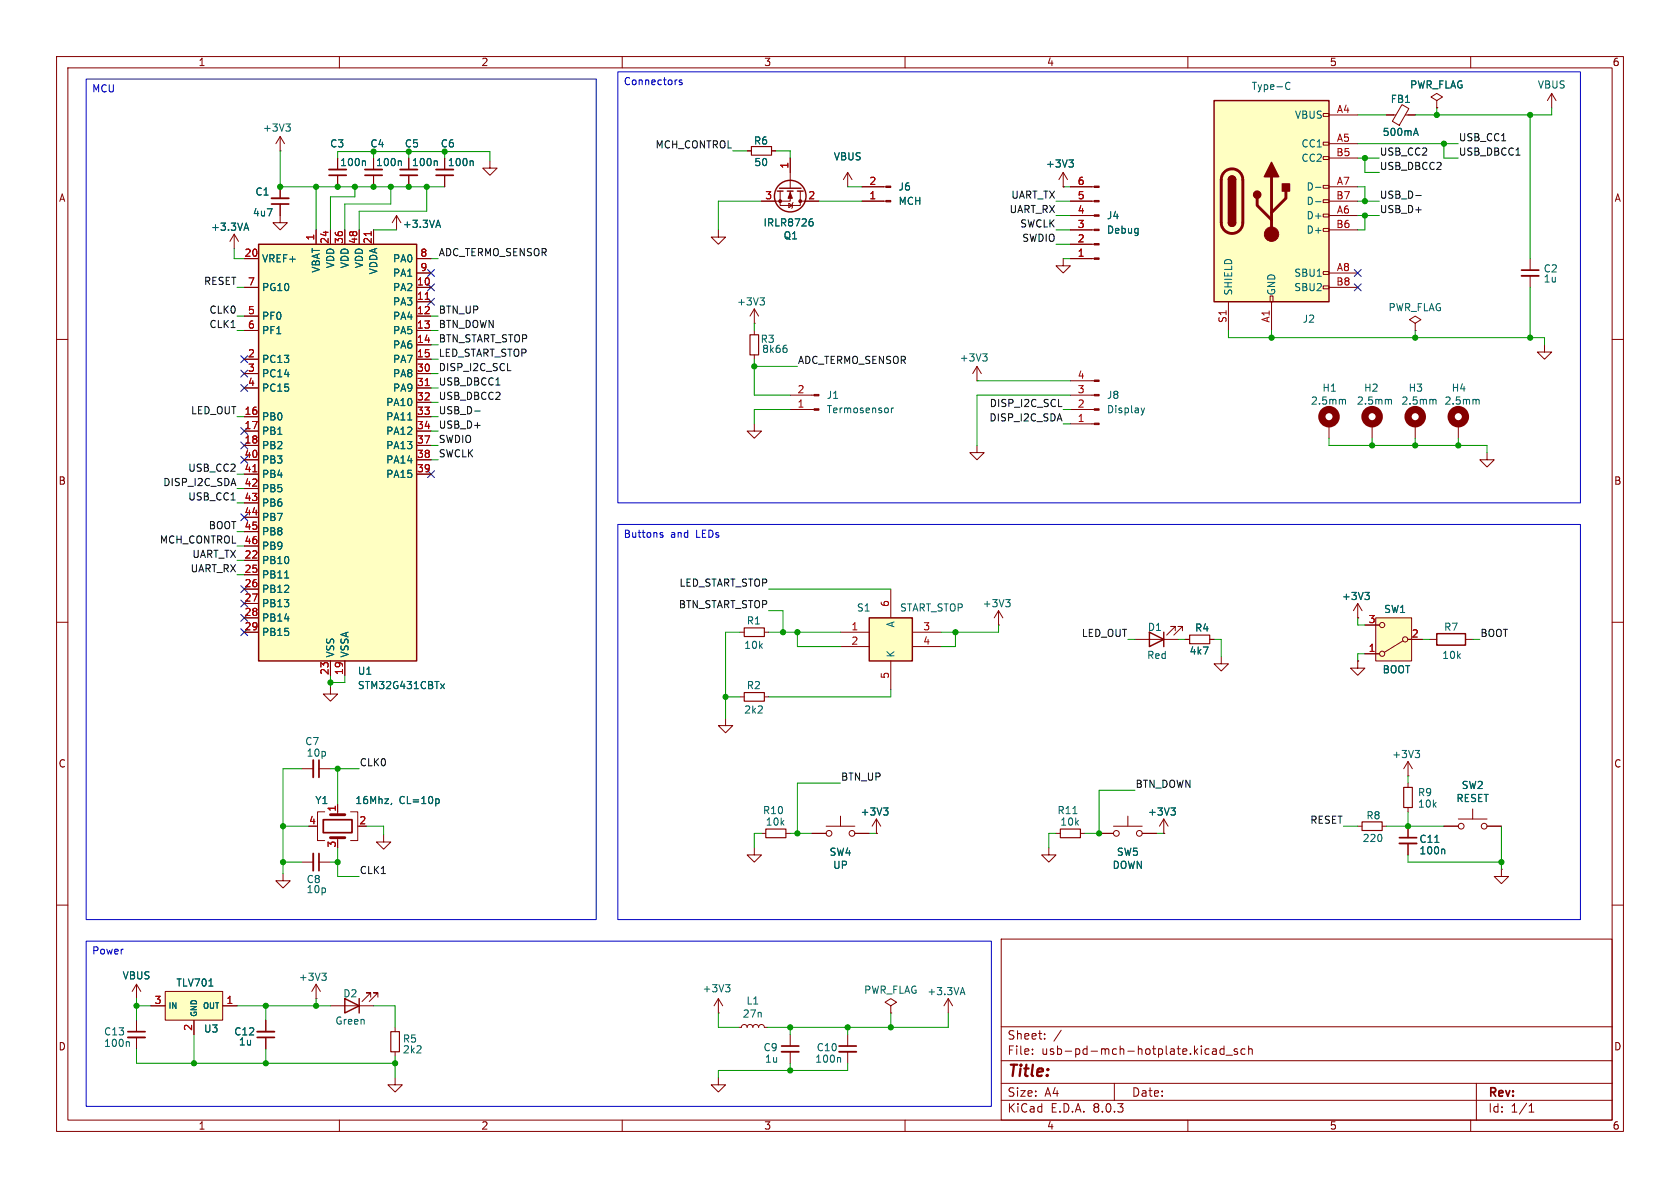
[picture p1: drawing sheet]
<svg xmlns="http://www.w3.org/2000/svg" width="297mm" height="210mm" viewBox="0 0 297 210" stroke-linecap="round" stroke-linejoin="round" font-family="sans-serif">
<g fill="none" stroke="#840000" stroke-width=".18">
<path d="M10 10h277v190h-277zM12 12h273v186h-273zM60 10v2M110 10v2M160 10v2M210 10v2M254 17.8l1-.7-1-.6-1 .6 1 .7v1.3M254 19.1h.1M260 10v2M274.3 16.5l-.7 1.3M274.3 16.5v2.6M274.3 16.5l.8 1.3"/>
<path d="M66 31v2M70.1 38.1l-.8 1.3M70.1 38.1v2.5M70.1 38.1l.8 1.3M72.3 27.9v2.1M72.3 31v2M78.6 27.9v2.1M78.6 31v2M86.6 28.4v1.3h1.3l-1.3 1.3-1.3-1.3h1.3M132.1 26.7h.7M136.4 26.7h.8M137.9 33.8v2.5h3.6v-2.5"/>
<path d="M139.4 35.9l.7 .4-.7 .4zM139.7 33.8v1.8h-5.1M139.7 27.9v5.4M140.2 35.8l-.1 .1v.8l-.1 .1M141.5 35.6h3.3M149.9 30.5v2.5M149.9 30.5l-.8 1.3M149.9 30.5l.7 1.3M152.4 35.6h4.2M152.4 33h4.2M188 33h.1M188 30.5l-.8 1.3"/>
<path d="M188 30.5v2.5M188 30.5l.7 1.3M10 60h2M127 40.6v1.3h1.3l-1.3 1.3-1.3-1.3h1.3M133.3 57.2h.1M133.3 54.6l-.7 1.3M133.3 54.6v2.6M133.3 58.4v.8M133.3 54.6l.8 1.3M250.2 57.2l1-.7-1-.6-1 .6 1 .7v1.2M250.2 58.4h.1M270.5 45.7v2.1"/>
<path d="M270.5 48.8v2M285 60h2M133.3 74.9v1.3h-1.2l1.2 1.3 1.3-1.3h-1.3M133.3 62.7v.8M139.7 69.9h4.2M139.7 72.4h4.2M172.7 67.3h.1M172.7 78.7v1.3h1.3l-1.3 1.3-1.3-1.3h1.3M172.7 64.8l-.7 1.2M172.7 64.8v2.5M172.7 64.8l.8 1.2M189.2 69.9h4.2"/>
<path d="M189.2 72.4h4.2M189.2 67.3h4.2M189.2 74.9h4.2M234.9 74.9v2.6M242.6 74.9v2.6M250.2 74.9v2.6M257.8 74.9v2.6M273 61v1.2h1.3l-1.3 1.3-1.2-1.3h1.2M262.9 80v1.3h1.3l-1.3 1.3-1.3-1.3h1.3M10 110h2M130.8 111.8h.8M135.1 111.8h.8"/>
<path d="M176.5 110.5h.1M176.5 108l-.7 1.2M176.5 108v2.5M176.5 108l.8 1.2M200.7 113h7.6M207.8 111.5v-.8h-.8h.8l-1.6 1.6M209 111.5v-.8h-.7h.7l-1.5 1.6M209.5 113h.8M213.9 113h.7M215.9 116.1v1.2h1.3l-1.3 1.3-1.3-1.3h1.3M240 116.8v1.3h-1.2l1.2 1.3 1.3-1.3h-1.3M240 116.8h.1"/>
<path d="M240 109.2h.1M240 106.7l-.7 1.3M240 106.7v2.5M240 106.7l.8 1.3M252.7 113h1.3M259.1 113h1.2M285 110h2M128.3 127v1.3h1.2l-1.2 1.2-1.3-1.2h1.3M248.9 137.2h.1M248.9 134.6l-.7 1.3M248.9 134.6v2.6M248.9 138.4v.8"/>
<path d="M248.9 134.6l.8 1.3M10 160h2M50 154.4v1.3h1.3l-1.3 1.3-1.2-1.3h1.2M134.6 147.3h.8M138.9 147.3h.8M154.9 147.3h.1M154.9 144.8l-.7 1.3M154.9 144.8v2.5M154.9 144.8l.8 1.3M185.4 149.9v1.2h1.3l-1.3 1.3-1.3-1.3h1.3M186.7 147.3h.8M191 147.3h.8"/>
<path d="M194.3 147.3h2.5M196.8 146.1h5.1M199.4 144.3v1.8M201.9 147.3h2.6M205.7 147.3h.1M205.7 144.8l-.7 1.3M205.7 144.8v2.5M205.7 144.8l.8 1.3M240 146.1h.8M244.3 146.1h.8M248.9 142.7v.8M248.9 146.1v2"/>
<path d="M248.9 149.1v2M255.3 146.1h2.5M257.8 144.8h5.1M260.3 143v1.8M262.9 146.1h2.5M265.4 153.7v1.2h-1.2l1.2 1.3 1.3-1.3h-1.3M265.4 153.7h.1M285 160h2M177 166h108v32h-108zM47 180.3v2.1M47 183.4v2M60 198v2"/>
<path d="M110 198v2M130.6 181.6h.5l.1-.3 .4-.2 .3 .2 .2 .3 .1-.3 .4-.2 .3 .2 .2 .3 .1-.3 .4-.2 .4 .2 .1 .3 .2-.3 .3-.2 .4 .2 .1 .3h.5M139.7 182.9v2M139.7 185.9v2.1M149.9 182.9v2M149.9 185.9v2.1M160 198v2M177 194.5h108M177 191.5h108M177 187.5h108M177 181.5h108M182.5 186.3v.1"/>
<path d="M182.5 185.5v.1M184.7 183.6v.1M184.7 182.8v.1M187.6 182.1l-1.3 2M197 191.5v3M210 198v2M213.6 185.4l.1 .1M213.7 186.3l-.1 .1M214.4 185.5h.6v.9M215 185.8h-.5a.29 .29 0 0 0-.2 .3 .29 .29 0 0 0 .2 .3l.5-.1M216.4 185.5l-.4-.1-.3 .3v.4l.1 .2h.6M216.4 184.9v1.5"/>
<path d="M216.7 186.5h1.2M218.7 185.5l-.3-.1-.2 .2v.2l.5 .2v.3h-.5M220.1 185.5l-.4-.1-.3 .3v.4l.1 .2h.6M220.7 185.5l.3-.1 .3 .1 .1 .9M220.7 184.9v1.5M260 198v2M261 191.5v6.5M270.3 196.6h.9M270.3 195.5l.4-.4v1.5"/>
<circle cx="197.4" cy="147.3" r=".51"/>
<circle cx="201.4" cy="147.3" r=".51"/>
<circle cx="258.3" cy="146.1" r=".51"/>
<circle cx="262.4" cy="146.1" r=".51"/>
</g>
<path d="M132.8 25.9h3.6v1.5h-3.6zM132.6 59.2h1.5v3.5h-1.5zM131.6 111h3.5v1.5h-3.5zM210.3 112.3h3.6v1.5h-3.6zM248.2 139.2h1.5v3.5h-1.5zM135.4 146.6h3.5v1.5h-3.5zM187.5 146.6h3.5v1.5h-3.5zM240.8 145.3h3.5v1.5h-3.5z" fill="none" stroke="#840000" stroke-width=".2"/>
<path d="M64.5 30h3.1M70.7 30h3.1M77.1 30h3M269 48.8h3M247.4 149.1h3M45.5 182.4h3M138.2 185.9h3M148.3 185.9h3.1" fill="none" stroke="#840000" stroke-width=".33"/>
<path d="M64.5 31h3.1M70.7 31h3.1M77.1 31h3M269 47.8h3M247.4 148.1h3M45.5 183.4h3M138.2 184.9h3M148.3 184.9h3.1" fill="none" stroke="#840000" stroke-width=".3"/>
<g fill="none" stroke="#006464" stroke-width=".18">
<path d="M70.8 28.4l.2 .2v.7M77.1 28.4l.2 .2v.7M77.2 39.8h.6M77.5 38.9l.4 1.3M83.5 28.4l.2 .2v.7M143.3 39.2h.3l.2 .2-.1 .4-.4 .1M143.4 38.7h.2M189 28.3h.8l-.5 .4M189.5 28.7l.3 .3v.3l-.3 .2M134.4 52.6h.7l-.4 .5M134.9 53.1l.2 .3v.3l-.2 .2M138.8 61h.2"/>
<path d="M138.9 61.5l.2 .3v.3l-.2 .2M157.6 72.1v.9M158 72.1l-.4 .3M173.7 62.6h.8l-.4 .4M174.3 63l.2 .3v.3l-.2 .2M201.7 72.1l.3 .9M202 73l-.1 .3M202.3 72.1l-.3 .9M237.5 70.6l.4 .2v.6M245.6 70.6l.4 .2v.6M253.5 70.6l.4 .2v.6M261.1 70.6l.4 .2v.6"/>
<path d="M177.8 106h.8l-.4 .5M178.3 106.5l.3 .2v.3l-.3 .3M241.3 104.7h.8l-.4 .5M241.8 105.2l.3 .2v.3l-.3 .3M250.2 132.7h.8l-.5 .4M250.7 133.1l.3 .3v.3l-.3 .2M156.2 142.8h.8l-.4 .5M156.7 143.3l.3 .2v.3l-.3 .3M189.7 143.8h.7M207 142.8h.8l-.4 .5M207.5 143.3l.3 .2v.3l-.3 .3M253.7 148.9h.7"/>
<path d="M255.2 150.1l.2 .2v.6M148.4 186.9l.2 .2v.7"/>
</g>
<g fill="none" stroke="#840000" stroke-width="1.3">
<circle cx="234.9" cy="73.7" r="1.27"/>
<circle cx="242.6" cy="73.7" r="1.27"/>
<circle cx="250.2" cy="73.7" r="1.27"/>
<circle cx="257.8" cy="73.7" r="1.27"/>
</g>
<g fill="none" stroke="#840000" stroke-width=".25">
<path d="M137.4 33.8h1M137.8 33.3h3.8M139.2 33.8h1M141 33.8h1M203.2 111.8l2.5 1.2-2.5 1.3zM205.7 111.8v2.5M254 112h5.1v2h-5.1z"/>
<circle cx="139.7" cy="34.7" r="2.79"/>
</g>
<g fill="#840000" stroke="#840000" stroke-width=".18">
<path d="M139.7 34l.4 1.1h-.8z"/>
<path d="M156.6 32.9h.9v.2h-.9z"/>
<path d="M156.6 35.4h.9v.3h-.9z"/>
<path d="M143.9 69.7h.9v.3h-.9z"/>
<path d="M143.9 72.3h.9v.2h-.9z"/>
<path d="M193.4 67.2h.9v.2h-.9z"/>
<path d="M193.4 69.7h.9v.3h-.9z"/>
<path d="M193.4 72.3h.9v.2h-.9z"/>
<path d="M193.4 74.8h.9v.3h-.9z"/>
<circle cx="137.9" cy="35.6" r=".25"/>
<circle cx="141.5" cy="35.6" r=".25"/>
</g>
<path d="M243.2 109.2h6.4v7.6h-6.4z" fill="#ffffc2"/>
<g fill="none" stroke="#840000" stroke-width=".18">
<path d="M241.3 115.6h2.5M241.3 110.5h2.5M243.2 109.2h6.4v7.6h-6.4zM248 113.3l-3.3 2M248.9 113h2.6"/>
<circle cx="244.3" cy="115.6" r=".46"/>
<circle cx="244.3" cy="110.5" r=".46"/>
<circle cx="248.4" cy="113" r=".46"/>
</g>
<path d="M214.6 17.8h20.3v35.5h-20.3z" fill="#ffffc2"/>
<g fill="none" stroke="#840000" stroke-width=".18">
<path d="M49.5 36.1v3.3h1.3l-1.3 1.2-1.2-1.2h1.2M49.5 26.7h.1M49.5 24.1l-.7 1.3M49.5 24.1v2.6M49.5 33v2.1M49.5 24.1l.8 1.3M59.7 31v2M189.2 38.1h4.2M189.2 33h4.2M189.2 35.6h4.2M233.9 37.8h1v.6h-1zM233.9 35.3h1v.5h-1z"/>
<path d="M233.9 32.8h1v.5h-1zM233.9 27.7h1v.5h-1zM233.9 25.1h1v.6h-1zM233.9 20.1h1v.5h-1zM234.9 20.3h5.1M234.9 25.4h5.1M234.9 38.1h5.1M234.9 33h5.1M234.9 27.9h5.1M234.9 35.6h5.1M41.4 41.4l.8 1.3M41.4 41.4v2.5"/>
<path d="M41.4 41.4l-.8 1.3M188 45.7v1.3h1.2l-1.2 1.3-1.3-1.3h1.3M189.2 40.6h4.2M189.2 43.2h4.2M189.2 45.7h4.2M217.2 53.3v5.1M224.5 52.3h.5v1h-.5zM224.8 53.3v5.1M233.9 50.5h1v.6h-1zM233.9 48h1v.5h-1zM233.9 40.4h1v.5h-1zM234.9 48.3h5.1"/>
<path d="M234.9 40.6h5.1M234.9 50.8h5.1"/>
</g>
<path d="M214.6 17.8h20.3v35.5h-20.3zM217.2 39.4a.64 .64 0 0 0 .6 .6 .64 .64 0 0 0 .6-.6M217.2 31.8a.64 .64 0 0 1 .6-.7 .64 .64 0 0 1 .6 .7" fill="none" stroke="#840000" stroke-width=".25"/>
<path d="M216.5 30.4a1.9 1.9 0 0 1 2-.4 1.9 1.9 0 0 1 1.2 1.8v7.6a1.91 1.91 0 0 1-1.9 1.9 1.91 1.91 0 0 1-1.9-1.9v-7.8l.2-.6zM222.2 35.1v1.2l2.6 2.6M224.8 31.2v10.2M227.3 33.8v1.3l-2.5 2.5" fill="none" stroke="#840000" stroke-width=".51"/>
<g fill="#840000" stroke="#840000" stroke-width=".25">
<path d="M217.2 39.4h1.2a.64 .64 0 0 1-.6 .6 .64 .64 0 0 1-.6-.6z"/>
<path d="M217.2 31.8h1.2v7.6h-1.2z"/>
<path d="M217.4 31.3a.64 .64 0 0 1 .6-.1 .64 .64 0 0 1 .4 .6h-1.2z"/>
<path d="M224.8 28.7l1.3 2.5h-2.6z"/>
<path d="M226.7 32.5h1.3v1.3h-1.3z"/>
<circle cx="222.2" cy="34.4" r=".63"/>
</g>
<g fill="#840000" stroke="#840000" stroke-width=".18">
<path d="M193.4 32.9h.9v.2h-.9z"/>
<path d="M193.4 35.4h.9v.3h-.9z"/>
<path d="M193.4 38h.9v.2h-.9z"/>
<path d="M193.4 40.5h.9v.3h-.9z"/>
<path d="M193.4 43.1h.9v.2h-.9z"/>
<path d="M193.4 45.6h.9v.2h-.9z"/>
<circle cx="224.8" cy="41.4" r="1.27"/>
</g>
<path d="M227.5 14.6l.3-.1 .3 .2M228.1 15.7l-.3 .1h-.3M43.5 39.4l.5 1.3M50.5 21.9h.8l-.4 .5M51.1 22.4l.2 .2v.3l-.2 .3M64.4 28.4l.2 .2v.7M232.6 33.1h.9M232.6 35.7h.9M43.2 40.3h.6" fill="none" stroke="#006464" stroke-width=".18"/>
<path d="M48 35.1h3.1M58.2 30h3" fill="none" stroke="#840000" stroke-width=".33"/>
<path d="M48 36.1h3.1M58.2 31h3" fill="none" stroke="#840000" stroke-width=".3"/>
<path d="M45.7 43.2h28v73.6h-28z" fill="#ffffc2"/>
<path d="M45.7 43.2h28v73.6h-28z" fill="none" stroke="#840000" stroke-width=".25"/>
<g fill="none" stroke="#840000" stroke-width=".18">
<path d="M247.9 18.5l1.2 .7-1.7 2.9-1.2-.7zM245.1 20.3h1.7M248.4 20.3h1.8M43.2 50.8h2.5M43.2 55.9h2.5M43.2 58.4h2.5M43.2 45.7h2.5M55.9 40.6v2.6M58.4 40.6v2.6M61 40.6v2.6M63.5 40.6v2.6M66 40.6v2.6"/>
<path d="M73.7 50.8h2.5M73.7 53.3h2.5M73.7 55.9h2.5M73.7 58.4h2.5M73.7 45.7h2.5M73.7 48.3h2.5M43.2 63.5h2.5M43.2 73.7h2.5M43.2 76.2h2.5M43.2 78.7h2.5M43.2 66h2.5M43.2 68.6h2.5"/>
<path d="M73.7 61h2.5M73.7 63.5h2.5M73.7 73.7h2.5M73.7 76.2h2.5M73.7 78.7h2.5M73.7 66h2.5M73.7 68.6h2.5M73.7 71.1h2.5M43.2 99.1h2.5M43.2 81.3h2.5M43.2 83.8h2.5M43.2 86.4h2.5"/>
<path d="M43.2 88.9h2.5M43.2 91.4h2.5M43.2 94h2.5M43.2 96.5h2.5M73.7 81.3h2.5M73.7 83.8h2.5M43.2 101.6h2.5M43.2 104.1h2.5M43.2 106.7h2.5M43.2 109.2h2.5M43.2 111.8h2.5M58.4 116.8v2.6"/>
<path d="M61 116.8v2.6M53.3 135.9h2.1M56.4 135.9h2M58.4 121.4v1.3h1.3l-1.3 1.3-1.3-1.3h1.3M53.3 152.4h2.1M55.9 146.1h.2M56.4 152.4h2M57.4 143.5h-1.3v5.1h1.3M59.7 142.2v1.3M59.7 148.1v.5M62 143.5h1.2v5.1h-1.2M67.8 147.6v1.2h1.3l-1.3 1.3-1.3-1.3h1.3"/>
<path d="M133.3 149.9v1.2h1.3l-1.3 1.3-1.2-1.3h1.2M127 179.1h.1M127 176.5l-.8 1.3M127 176.5v2.6M127 176.5l.8 1.3M157.5 177.8l1-.6-1-.7-1 .7 1 .6v1.3M157.5 179.1h.1"/>
</g>
<path d="M65.6 40.9v.8M75.2 52.9h.7M75.2 68.2h.7M44.7 83.4h.7" fill="none" stroke="#a90000" stroke-width=".18"/>
<path d="M250 23.6h.6M250.3 22.7l.4 1.2M72.1 74.2h.7M50.3 102.2h.7M77.9 120.9l.7 .8M78.6 120.9l-.7 .8M69.2 142l-.1 .2M77.2 141.2l.3 .1 .1 .2v.4l-.4 .2M128.3 174.1h.7l-.4 .4M128.8 174.5l.2 .3v.3l-.2 .2" fill="none" stroke="#006464" stroke-width=".18"/>
<path d="M55.4 134.4v3M55.4 150.9v3" fill="none" stroke="#840000" stroke-width=".33"/>
<path d="M56.4 134.4v3M56.4 150.9v3M57.1 144.9h5.1v2.3h-5.1z" fill="none" stroke="#840000" stroke-width=".3"/>
<path d="M58.4 144h2.6M58.4 148.1h2.6" fill="none" stroke="#840000" stroke-width=".51"/>
<path d="M153.7 109.2h7.6v7.6h-7.6z" fill="#ffffc2"/>
<path d="M153.7 109.2h7.6v7.6h-7.6zM61 176.5l2.5 1.3-2.5 1.3zM63.5 176.5v2.6" fill="none" stroke="#840000" stroke-width=".25"/>
<g fill="none" stroke="#840000" stroke-width=".18">
<path d="M148.6 111.8h5.1M148.6 114.3h5.1M157.5 104.1v5.1M157.5 116.8v5.1M161.3 111.8h5.1M161.3 114.3h5.1M130.8 123.2h.8M135.1 123.2h.8M143.5 147.3h2.5M146 146.1h5.1M148.6 144.3v1.8M151.1 147.3h2.6"/>
<path d="M55.9 176.5h.1M55.9 174l-.8 1.3M55.9 174v2.5M55.9 174l.7 1.3M58.4 177.8h7.6M65.5 176.3v-.8h-.7h.7l-1.5 1.5M66.8 176.3v-.8h-.8h.8l-1.5 1.5M167.6 176.5l-.7 1.3M167.6 176.5v2.6M167.6 176.5l.8 1.3M24.1 180.3v2.1M24.1 183.4v2"/>
<path d="M69.8 190.5v1.3h1.3l-1.3 1.2-1.2-1.2h1.2M69.8 181.6v.8M69.8 185.9v.8M127 190.5v1.3h1.3l-1.3 1.2-1.3-1.2h1.3"/>
<circle cx="146.6" cy="147.3" r=".51"/>
<circle cx="150.6" cy="147.3" r=".51"/>
</g>
<path d="M56.9 172h.8l-.5 .5M57.4 172.5l.3 .3v.3l-.3 .2M169.9 175.5h.6M170.2 174.6l.4 1.2M22.7 184.1l.2 .2v.7" fill="none" stroke="#006464" stroke-width=".18"/>
<path d="M131.6 122.4h3.5v1.6h-3.5zM69.1 182.4h1.5v3.5h-1.5z" fill="none" stroke="#840000" stroke-width=".2"/>
<path d="M22.6 183.4h3.1" fill="none" stroke="#840000" stroke-width=".33"/>
<path d="M22.6 182.4h3.1" fill="none" stroke="#840000" stroke-width=".3"/>
<path d="M29.2 175.3h10.2v5h-10.2z" fill="#ffffc2"/>
<g fill="none" stroke="#840000" stroke-width=".18">
<path d="M254 19.1h.1M49.5 33v2.1M49.5 36.1v2M59.7 31v2M66 31v2M72.3 27.9v2.1M72.3 31v2M78.6 27.9v2.1M78.6 31v2M132.1 26.7h.7M134.6 35.6h2.6M136.4 26.7h.8"/>
<path d="M139.7 27.9v2.6M142.2 35.6h2.6M152.4 35.6h3.8M152.4 33h3.8M188 33h.1M189.2 35.6h3.8M189.2 33h3.8M189.2 38.1h3.8M245.1 20.3h1.3M248.9 20.3h1.3M43.2 50.8h2.5M43.2 55.9h2.5"/>
<path d="M43.2 58.4h2.5M43.2 45.7h2.5M55.9 40.6v2.6M58.4 40.6v2.6M61 40.6v2.6M63.5 40.6v2.6M66 40.6v2.6M73.7 50.8h2.5M73.7 53.3h2.5M73.7 55.9h2.5M73.7 58.4h2.5M73.7 45.7h2.5"/>
<path d="M73.7 48.3h2.5M189.2 45.7h3.8M189.2 43.2h3.8M189.2 40.6h3.8M43.2 63.5h2.5M43.2 73.7h2.5M43.2 76.2h2.5M43.2 78.7h2.5M43.2 66h2.5M43.2 68.6h2.5M73.7 61h2.5M73.7 63.5h2.5"/>
<path d="M73.7 73.7h2.5M73.7 76.2h2.5M73.7 78.7h2.5M73.7 66h2.5M73.7 68.6h2.5M73.7 71.1h2.5M43.2 99.1h2.5M43.2 81.3h2.5M43.2 83.8h2.5M43.2 86.4h2.5M43.2 88.9h2.5M43.2 91.4h2.5"/>
<path d="M43.2 94h2.5M43.2 96.5h2.5M73.7 81.3h2.5M73.7 83.8h2.5M43.2 101.6h2.5M43.2 104.1h2.5M43.2 106.7h2.5M43.2 109.2h2.5M43.2 111.8h2.5M58.4 116.8v2.6M61 116.8v2.6M209.5 113h.8"/>
<path d="M213.9 113h.7M240 116.8h.1M240 109.2h.1M241.3 115.6h2.5M241.3 110.5h2.5M248.9 113h2.6M59.7 142.2v1.3M143.5 147.3h2.5M151.1 147.3h2.6M154.9 147.3h.1M194.3 147.3h2.5M201.9 147.3h2.6"/>
<path d="M205.7 147.3h.1M248.9 146.1v2M248.9 149.1v2M255.3 146.1h2.5M262.9 146.1h2.5M24.1 174l-.7 1.3M24.1 174v2.5M24.1 174l.8 1.3M26.7 177.8h2.5M29.2 175.3h10.2v5h-10.2zM39.4 177.8h2.5M34.3 180.3v2.6"/>
<path d="M47 180.3v2.1M47 183.4v2"/>
</g>
<g fill="none" stroke="#006464" stroke-width=".18">
<path d="M43.5 39.4l.5 1.3M64.4 28.4l.2 .2v.7M70.8 28.4l.2 .2v.7M77.1 28.4l.2 .2v.7M77.2 39.8h.6M77.5 38.9l.4 1.3M83.5 28.4l.2 .2v.7M143.3 39.2h.3l.2 .2-.1 .4-.4 .1M143.4 38.7h.2M189 28.3h.8l-.5 .4M189.5 28.7l.3 .3v.3l-.3 .2M250 23.6h.6"/>
<path d="M250.3 22.7l.4 1.2M43.2 40.3h.6M72.1 74.2h.7M50.3 102.2h.7M241.3 104.7h.8l-.4 .5M241.8 105.2l.3 .2v.3l-.3 .3M77.9 120.9l.7 .8M78.6 120.9l-.7 .8M69.2 142l-.1 .2M77.2 141.2l.3 .1 .1 .2v.4l-.4 .2M156.2 142.8h.8l-.4 .5M156.7 143.3l.3 .2v.3l-.3 .3"/>
<path d="M207 142.8h.8l-.4 .5M207.5 143.3l.3 .2v.3l-.3 .3M253.7 148.9h.7M255.2 150.1l.2 .2v.6M36.9 174.3h.8"/>
</g>
<path d="M250.3 34.6h1M268 27.4h.7M83.9 72.7h1M87.7 68.1h.7" fill="none" stroke="#0f0f0f" stroke-width=".18"/>
<path d="M15.2 14h90.2v148.6h-90.2zM109.2 12.7h170.2v76.2h-170.2zM120.6 14.2l-.3-.1-.2 .2v.2l.5 .1v.3h-.5M109.2 92.7h170.2v69.9h-170.2zM116.7 94.4l.5 .3-.2 .3-.3-.1M117.2 94.2l-.3-.1-.2 .2M15.2 166.4h160.1v29.2h-160.1z" fill="none" stroke="#0000c2" stroke-width=".18"/>
<g fill="none" stroke="#009600" stroke-width=".18">
<path d="M254 19.1v1.2M274.3 19.1v1.2h-24.1M49.5 26.7v6.3h29.1M55.9 33v7.6M59.7 27.9v-1.1h26.9v1.6M62.7 33v1.8h-4.3v5.8M66 26.8v1.1M69.1 33v3.1h-8.1v4.5M72.3 26.8v1.1M75.4 33v4.3h-11.9v3.3M78.6 26.8v1.1M129.5 26.7h2.6"/>
<path d="M134.6 35.6h-7.6v5M137.2 26.7h2.5v1.2M144.8 35.6h7.6M149.9 33h2.5M186.7 35.6h2.5M186.7 38.1h2.5M188 33h1.2M240 33h1.3v2.6M240 35.6h3.8M240 38.1h3.8M240 20.3h5.1M240 27.9h3.8"/>
<path d="M240 25.4h17.8M241.3 38.1v2.5h-1.3M241.3 27.9v2.6h2.5M255.3 25.4v2.5h2.5M270.5 20.3v25.4M41.4 43.9v1.8h1.8M41.9 50.8h1.3M41.9 55.9h1.3M41.9 58.4h1.3M66 40.6h4.1M76.2 45.7h1.3M76.2 55.9h1.3"/>
<path d="M76.2 58.4h1.3M133.3 57.2v1.2M186.7 40.6h2.5M186.7 43.2h2.5M188 45.7h1.2M217.2 58.4v1.3h55.8v1.3M224.8 58.4v1.3M250.2 58.4v1.3M270.5 50.8v8.9M41.9 73.7h1.3M76.2 78.7h1.3M76.2 63.5h1.3"/>
<path d="M76.2 61h1.3M76.2 68.6h1.3M76.2 73.7h1.3M76.2 66h1.3M76.2 71.1h1.3M76.2 76.2h1.3M133.3 63.5v6.4h6.4M133.3 64.8h7.7M139.7 72.4h-6.4v2.5M172.7 67.3h16.5M188 72.4h1.2M188 74.9h1.2"/>
<path d="M189.2 69.9h-16.5v8.8M234.9 77.5v1.2h28v1.3M242.6 77.5v1.2M250.2 77.5v1.2M257.8 77.5v1.2M41.9 94h1.3M41.9 96.5h1.3M41.9 88.9h1.3M41.9 86.4h1.3M41.9 83.8h1.3M76.2 81.3h1.3M41.9 101.6h1.3"/>
<path d="M58.4 119.4v2M61 119.4v1.3h-2.6M130.8 111.8h-2.5v15.2M135.9 111.8h12.7M135.9 108h2.5v3.8M135.9 104.1h21.6M141 111.8v2.5h7.6M168.9 111.8v2.5h-2.5M176.5 110.5v1.3h-10.1M199.4 113h1.3M208.3 113h1.2M214.6 113h1.3v3.1"/>
<path d="M240 109.2v1.3h1.3M241.3 115.6h-1.3v1.2M251.5 113h1.2M260.3 113h1.3M53.3 135.9h-3.3v18.5M58.4 135.9h5.1M59.7 135.9v6.3M128.3 123.2h2.5M148.6 138.4h-7.6v8.9M157.5 121.9v1.3h-21.6M200.7 139.7h-6.4v7.6h-2.5M248.9 137.2v1.2"/>
<path d="M50 152.4h3.3M50 146.1h4.6M58.4 152.4h1.3M59.7 149.9v5h3.8M64.8 146.1h3v1.5M134.6 147.3h-1.3v2.6M139.7 147.3h3.8M153.7 147.3h1.2M186.7 147.3h-1.3v2.6M204.5 147.3h1.2M237.5 146.1h2.5M245.1 146.1h10.2"/>
<path d="M248.9 151.1v1.3h16.5M248.9 143.5v2.6M265.4 146.1v7.6M24.1 176.5v3.8M24.1 177.8h2.6M41.9 177.8h16.5M47 177.8v2.5M55.9 176.5v1.3M66 177.8h3.8v3.8M127 179.1v2.5h3.6M157.5 179.1v2.5M167.6 179.1v2.5h-32"/>
<path d="M24.1 185.4v2.6h45.7M34.3 182.9v5.1M47 185.4v2.6M69.8 186.7v3.8M139.7 181.6v1.3M139.7 188v1.2M149.9 188v1.2h-22.9v1.3M149.9 181.6v1.3"/>
</g>
<g fill="none" stroke="#000084" stroke-width=".18">
<path d="M75.6 52.7l1.2 1.2M75.6 50.2l1.2 1.2M75.6 47.7l1.2 1.2M76.8 47.7l-1.2 1.2M76.8 52.7l-1.2 1.2M76.8 50.2l-1.2 1.2M239.4 50.2l1.2 1.2M239.4 47.7l1.2 1.2M240.6 50.2l-1.2 1.2M240.6 47.7l-1.2 1.2M42.6 78.1l1.2 1.2M42.6 62.9l1.2 1.2"/>
<path d="M42.6 68l1.2 1.2M42.6 75.6l1.2 1.2M42.6 65.4l1.2 1.2M43.8 78.1l-1.2 1.2M43.8 62.9l-1.2 1.2M43.8 68l-1.2 1.2M43.8 75.6l-1.2 1.2M43.8 65.4l-1.2 1.2M42.6 80.7l1.2 1.2M42.6 90.8l1.2 1.2M43.8 80.7l-1.2 1.2M43.8 90.8l-1.2 1.2"/>
<path d="M75.6 83.2l1.2 1.2M76.8 83.2l-1.2 1.2M42.6 111.2l1.2 1.2M42.6 103.5l1.2 1.2M42.6 106.1l1.2 1.2M42.6 108.6l1.2 1.2M43.8 111.2l-1.2 1.2M43.8 103.5l-1.2 1.2M43.8 106.1l-1.2 1.2M43.8 108.6l-1.2 1.2"/>
</g>
<path d="M65.6 40.9v.8M75.2 52.9h.7M75.2 68.2h.7M44.7 83.4h.7" fill="none" stroke="#a90000" stroke-width=".18"/>
<g fill="#009600" stroke="#009600" stroke-width=".18">
<circle cx="72.3" cy="33" r=".46"/>
<circle cx="66" cy="26.8" r=".46"/>
<circle cx="72.3" cy="26.8" r=".46"/>
<circle cx="75.4" cy="33" r=".46"/>
<circle cx="69.1" cy="33" r=".46"/>
<circle cx="78.6" cy="26.8" r=".46"/>
<circle cx="24.1" cy="177.8" r=".46"/>
<circle cx="50" cy="146.1" r=".46"/>
<circle cx="50" cy="152.4" r=".46"/>
<circle cx="34.3" cy="188" r=".46"/>
<circle cx="47" cy="177.8" r=".46"/>
<circle cx="47" cy="188" r=".46"/>
<circle cx="55.9" cy="177.8" r=".46"/>
<circle cx="69.8" cy="188" r=".46"/>
<circle cx="59.7" cy="152.4" r=".46"/>
<circle cx="59.7" cy="135.9" r=".46"/>
<circle cx="58.4" cy="120.7" r=".46"/>
<circle cx="128.3" cy="123.2" r=".46"/>
<circle cx="49.5" cy="33" r=".46"/>
<circle cx="59.7" cy="33" r=".46"/>
<circle cx="55.9" cy="33" r=".46"/>
<circle cx="66" cy="33" r=".46"/>
<circle cx="62.7" cy="33" r=".46"/>
<circle cx="141" cy="111.8" r=".46"/>
<circle cx="138.4" cy="111.8" r=".46"/>
<circle cx="139.7" cy="189.2" r=".46"/>
<circle cx="149.9" cy="181.6" r=".46"/>
<circle cx="139.7" cy="181.6" r=".46"/>
<circle cx="141" cy="147.3" r=".46"/>
<circle cx="168.9" cy="111.8" r=".46"/>
<circle cx="157.5" cy="181.6" r=".46"/>
<circle cx="250.2" cy="59.7" r=".46"/>
<circle cx="241.3" cy="35.6" r=".46"/>
<circle cx="241.3" cy="38.1" r=".46"/>
<circle cx="224.8" cy="59.7" r=".46"/>
<circle cx="270.5" cy="20.3" r=".46"/>
<circle cx="254" cy="20.3" r=".46"/>
<circle cx="255.3" cy="25.4" r=".46"/>
<circle cx="241.3" cy="27.9" r=".46"/>
<circle cx="133.3" cy="64.8" r=".46"/>
<circle cx="242.6" cy="78.7" r=".46"/>
<circle cx="257.8" cy="78.7" r=".46"/>
<circle cx="250.2" cy="78.7" r=".46"/>
<circle cx="270.5" cy="59.7" r=".46"/>
<circle cx="194.3" cy="147.3" r=".46"/>
<circle cx="248.9" cy="146.1" r=".46"/>
<circle cx="265.4" cy="152.4" r=".46"/>
</g>
<text font-size="2.8" fill="#840000" x="178" y="190.9">Title:</text>
<g font-size="2.1" fill="#840000">
<text x="178" y="184">Sheet:</text>
<text x="178" y="186.7">File:</text>
<text x="184.1" y="186.7">usb-pd-mch-hotplate.kicad_sch</text>
<text x="178" y="196.9">KiCad</text>
<text x="178" y="194.1">Size:</text>
<text x="184.7" y="194.1">A4</text>
<text x="185.7" y="196.9">E.D.A.</text>
<text x="193.3" y="196.9">8.0.3</text>
<text x="200" y="194.1">Date:</text>
<text x="263" y="194.3">Rev:</text>
<text x="263" y="196.9">Id:</text>
<text x="267.1" y="196.9">1/1</text>
</g>
<g font-size="1.8" fill="#840000">
<text x="35" y="11.9">1</text>
<text x="85" y="11.9">2</text>
<text x="135" y="11.9">3</text>
<text x="185" y="11.9">4</text>
<text x="235" y="11.9">5</text>
<text x="285" y="11.9">6</text>
<text x="60" y="29.6">100n</text>
<text x="66.4" y="29.6">100n</text>
<text x="10.3" y="35.9">A</text>
<text x="285.3" y="35.9">A</text>
<text x="10.3" y="85.9">B</text>
<text x="285.3" y="85.9">B</text>
<text x="10.3" y="135.9">C</text>
<text x="285.3" y="135.9">C</text>
<text x="10.3" y="185.9">D</text>
<text x="285.3" y="185.9">D</text>
<text x="35" y="199.9">1</text>
<text x="85" y="199.9">2</text>
<text x="135" y="199.9">3</text>
<text x="185" y="199.9">4</text>
<text x="235" y="199.9">5</text>
<text x="285" y="199.9">6</text>
</g>
<g font-size="1.8" fill="#0000c2">
<text x="16.2" y="16.6">MCU</text>
<text x="110.2" y="15.4">Connectors</text>
<text x="110.2" y="95.4">Buttons</text>
<text x="118.5" y="95.4">and</text>
<text x="123.2" y="95.4">LEDs</text>
<text x="16.2" y="169">Power</text>
</g>
<g font-size="1.8" fill="#006464">
<text x="221.2" y="16.1">Type-C</text>
<text x="249.2" y="15.8">PWR_FLAG</text>
<text x="271.8" y="15.8">VBUS</text>
<text x="46.4" y="23.5">+3V3</text>
<text x="228.8" y="21.2">VBUS</text>
<text x="245.8" y="18.4">FB1</text>
<text x="58.3" y="26.3">C3</text>
<text x="65.4" y="26.3">C4</text>
<text x="71.5" y="26.3">C5</text>
<text x="72.7" y="29.6">100n</text>
<text x="77.8" y="26.3">C6</text>
<text x="79.1" y="29.6">100n</text>
<text x="133.2" y="25.8">R6</text>
<text x="133.3" y="29.6">50</text>
<text x="147.3" y="28.5">VBUS</text>
<text x="184.8" y="29.8">+3V3</text>
<text x="230" y="26.3">CC1</text>
<text x="230" y="28.8">CC2</text>
<text x="244.3" y="24.2">500mA</text>
<text x="45.1" y="34.8">C1</text>
<text x="158.8" y="33.9">J6</text>
<text x="230.9" y="33.9">D-</text>
<text x="37.2" y="41">+3.3VA</text>
<text x="44.6" y="38.5">4u7</text>
<text x="71.1" y="40.5">+3.3VA</text>
<text x="134.9" y="40.2">IRLR8726</text>
<text x="158.8" y="36.4">MCH</text>
<text x="195.6" y="39">J4</text>
<text x="195.6" y="41.5">Debug</text>
<text x="230.9" y="39">D+</text>
<text x="230.9" y="41.5">D+</text>
<text x="230.9" y="36.4">D-</text>
<text x="46.2" y="46.6">VREF+</text>
<text x="59.3" y="47.5" transform="rotate(-90 59.3 47.5)">VDD</text>
<text x="61.8" y="47.5" transform="rotate(-90 61.8 47.5)">VDD</text>
<text x="64.4" y="47.5" transform="rotate(-90 64.4 47.5)">VDD</text>
<text x="69.4" y="46.6">PA0</text>
<text x="138.4" y="42.5">Q1</text>
<text x="46.2" y="51.7">PG10</text>
<text x="56.7" y="48.3" transform="rotate(-90 56.7 48.3)">VBAT</text>
<text x="66.9" y="48.6" transform="rotate(-90 66.9 48.6)">VDDA</text>
<text x="69.4" y="51.7">PA2</text>
<text x="69.4" y="49.1">PA1</text>
<text x="218" y="52.3" transform="rotate(-90 218 52.3)">SHIELD</text>
<text x="225.7" y="52.3" transform="rotate(-90 225.7 52.3)">GND</text>
<text x="228.7" y="49.1">SBU1</text>
<text x="228.7" y="51.7">SBU2</text>
<text x="272.8" y="48.4">C2</text>
<text x="272.8" y="50.1">1u</text>
<text x="46.2" y="56.7">PF0</text>
<text x="46.2" y="59.3">PF1</text>
<text x="69.4" y="54.2">PA3</text>
<text x="69.4" y="56.7">PA4</text>
<text x="69.4" y="59.3">PA5</text>
<text x="130.2" y="54.2">+3V3</text>
<text x="230.2" y="57.3">J2</text>
<text x="245.4" y="55.2">PWR_FLAG</text>
<text x="46.2" y="64.4">PC13</text>
<text x="69.4" y="61.8">PA6</text>
<text x="69.4" y="64.4">PA7</text>
<text x="134.4" y="60.8">R3</text>
<text x="134.6" y="62.6">8k66</text>
<text x="169.6" y="64.1">+3V3</text>
<text x="46.2" y="66.9">PC14</text>
<text x="46.2" y="69.4">PC15</text>
<text x="68.2" y="72">PA10</text>
<text x="69.4" y="66.9">PA8</text>
<text x="69.4" y="69.4">PA9</text>
<text x="146.1" y="70.7">J1</text>
<text x="195.6" y="70.7">J8</text>
<text x="231.7" y="71.7">2.5mm</text>
<text x="233.7" y="69.4">H1</text>
<text x="239.8" y="71.7">2.5mm</text>
<text x="241.1" y="69.4">H2</text>
<text x="247.7" y="71.7">2.5mm</text>
<text x="248.9" y="69.4">H3</text>
<text x="255.3" y="71.7">2.5mm</text>
<text x="256.6" y="69.4">H4</text>
<text x="46.2" y="74.5">PB0</text>
<text x="46.2" y="77.1">PB1</text>
<text x="68.2" y="74.5">PA11</text>
<text x="68.2" y="77.1">PA12</text>
<text x="146.1" y="73.3">Termosensor</text>
<text x="195.6" y="73.3">Display</text>
<text x="46.2" y="79.6">PB2</text>
<text x="46.2" y="82.1">PB3</text>
<text x="68.2" y="79.6">PA13</text>
<text x="68.2" y="82.1">PA14</text>
<text x="46.2" y="84.7">PB4</text>
<text x="46.2" y="87.2">PB5</text>
<text x="46.2" y="89.8">PB6</text>
<text x="68.2" y="84.7">PA15</text>
<text x="46.2" y="92.3">PB7</text>
<text x="46.2" y="94.8">PB8</text>
<text x="46.2" y="99.9">PB10</text>
<text x="46.2" y="97.4">PB9</text>
<text x="46.2" y="102.5">PB11</text>
<text x="46.2" y="105">PB12</text>
<text x="46.2" y="107.5">PB13</text>
<text x="173.6" y="107.5">+3V3</text>
<text x="237.1" y="106.3">+3V3</text>
<text x="46.2" y="110.1">PB14</text>
<text x="46.2" y="112.6">PB15</text>
<text x="131.9" y="110.6">R1</text>
<text x="151.4" y="108.3">S1</text>
<text x="158.3" y="111" transform="rotate(-90 158.3 111)">A</text>
<text x="159" y="108.3">START_STOP</text>
<text x="202.8" y="111.7">D1</text>
<text x="211.2" y="111.9">R4</text>
<text x="244.6" y="108.6">SW1</text>
<text x="255.2" y="111.7">R7</text>
<text x="59.3" y="116.3" transform="rotate(-90 59.3 116.3)">VSS</text>
<text x="61.8" y="116.3" transform="rotate(-90 61.8 116.3)">VSSA</text>
<text x="63.2" y="119.5">U1</text>
<text x="131.5" y="114.9">10k</text>
<text x="158.3" y="116.3" transform="rotate(-90 158.3 116.3)">K</text>
<text x="202.7" y="116.7">Red</text>
<text x="210.2" y="115.9">4k7</text>
<text x="244.3" y="119.2">BOOT</text>
<text x="254.9" y="116.7">10k</text>
<text x="63.2" y="122">STM32G431CBTx</text>
<text x="131.9" y="122">R2</text>
<text x="53.9" y="131.9">C7</text>
<text x="131.5" y="126.3">2k2</text>
<text x="54.1" y="134">10p</text>
<text x="246" y="134.2">+3V3</text>
<text x="55.6" y="142.3">Y1</text>
<text x="62.7" y="142.3">16Mhz,</text>
<text x="70.6" y="142.3">CL=10p</text>
<text x="250.6" y="140.9">R9</text>
<text x="250.6" y="143">10k</text>
<text x="257.4" y="142">RESET</text>
<text x="258.3" y="139.7">SW2</text>
<text x="134.8" y="144.1">R10</text>
<text x="135.3" y="146.2">10k</text>
<text x="152" y="144.4">+3V3</text>
<text x="186.9" y="144.1">R11</text>
<text x="187.3" y="146.2">10k</text>
<text x="202.8" y="144.4">+3V3</text>
<text x="240.8" y="149">220</text>
<text x="241.5" y="145">R8</text>
<text x="250.8" y="149.2">C11</text>
<text x="146.6" y="151.5">SW4</text>
<text x="147.2" y="153.8">UP</text>
<text x="196.6" y="153.8">DOWN</text>
<text x="197.4" y="151.5">SW5</text>
<text x="250.8" y="151.2">100n</text>
<text x="54.1" y="156.3">C8</text>
<text x="54.1" y="158.1">10p</text>
<text x="21.6" y="173.3">VBUS</text>
<text x="52.7" y="173.6">+3V3</text>
<text x="31.1" y="174.6">TLV701</text>
<text x="60.6" y="176.5">D2</text>
<text x="124.1" y="175.6">+3V3</text>
<text x="131.9" y="177.8">L1</text>
<text x="152.7" y="175.9">PWR_FLAG</text>
<text x="163.8" y="176.1">+3.3VA</text>
<text x="18.3" y="185.3">100n</text>
<text x="18.3" y="183.2">C13</text>
<text x="36" y="182.7">U3</text>
<text x="41.3" y="183.2">C12</text>
<text x="42.1" y="185">1u</text>
<text x="59.2" y="181.3">Green</text>
<text x="71.1" y="184.5">R5</text>
<text x="131.2" y="180.1">27n</text>
<text x="71.1" y="186.4">2k2</text>
<text x="134.9" y="186">C9</text>
<text x="135.1" y="188.1">1u</text>
<text x="144" y="188.1">100n</text>
<text x="144.3" y="186">C10</text>
</g>
<g font-size="1.8" fill="#a90000">
<text x="236.2" y="20.1">A4</text>
<text x="139.4" y="29.9" transform="rotate(-90 139.4 29.9)">1</text>
<text x="236.1" y="27.7">B5</text>
<text x="236.2" y="25.1">A5</text>
<text x="135.2" y="35.3">3</text>
<text x="142.8" y="35.3">2</text>
<text x="153.6" y="35.3">1</text>
<text x="153.6" y="32.8">2</text>
<text x="190.4" y="35.3">5</text>
<text x="190.4" y="32.8">6</text>
<text x="236.1" y="35.3">B7</text>
<text x="236.2" y="32.8">A7</text>
<text x="190.4" y="40.4">3</text>
<text x="190.4" y="37.8">4</text>
<text x="236.1" y="40.4">B6</text>
<text x="236.2" y="37.8">A6</text>
<text x="43.1" y="45.5">20</text>
<text x="55.6" y="42.6" transform="rotate(-90 55.6 42.6)">1</text>
<text x="58.2" y="43.2" transform="rotate(-90 58.2 43.2)">24</text>
<text x="60.7" y="43.2" transform="rotate(-90 60.7 43.2)">36</text>
<text x="63.2" y="43.2" transform="rotate(-90 63.2 43.2)">48</text>
<text x="65.8" y="43.2" transform="rotate(-90 65.8 43.2)">21</text>
<text x="74.2" y="45.5">8</text>
<text x="190.4" y="45.5">1</text>
<text x="190.4" y="42.9">2</text>
<text x="43.7" y="50.5">7</text>
<text x="73.6" y="50.5">10</text>
<text x="73.6" y="53.1">11</text>
<text x="74.2" y="48">9</text>
<text x="236.1" y="50.5">B8</text>
<text x="236.2" y="48">A8</text>
<text x="43.7" y="55.6">5</text>
<text x="43.7" y="58.2">6</text>
<text x="73.6" y="55.6">12</text>
<text x="73.6" y="58.2">13</text>
<text x="216.9" y="57.2" transform="rotate(-90 216.9 57.2)">S1</text>
<text x="224.5" y="57.1" transform="rotate(-90 224.5 57.1)">A1</text>
<text x="43.7" y="63.2">2</text>
<text x="43.7" y="65.8">3</text>
<text x="73.6" y="60.7">14</text>
<text x="73.6" y="63.2">15</text>
<text x="73.6" y="65.8">30</text>
<text x="43.7" y="68.3">4</text>
<text x="73.6" y="68.3">31</text>
<text x="73.6" y="70.9">32</text>
<text x="140.9" y="69.6">2</text>
<text x="190.4" y="69.6">3</text>
<text x="190.4" y="67.1">4</text>
<text x="43.1" y="73.4">16</text>
<text x="43.1" y="75.9">17</text>
<text x="73.6" y="73.4">33</text>
<text x="73.6" y="75.9">34</text>
<text x="140.9" y="72.1">1</text>
<text x="190.4" y="74.7">1</text>
<text x="190.4" y="72.1">2</text>
<text x="43.1" y="78.5">18</text>
<text x="43.1" y="81">40</text>
<text x="43.1" y="83.6">41</text>
<text x="73.6" y="78.5">37</text>
<text x="73.6" y="81">38</text>
<text x="73.6" y="83.6">39</text>
<text x="43.1" y="86.1">42</text>
<text x="43.1" y="88.6">43</text>
<text x="43.1" y="91.2">44</text>
<text x="43.1" y="93.7">45</text>
<text x="43.1" y="101.3">25</text>
<text x="43.1" y="96.3">46</text>
<text x="43.1" y="98.8">22</text>
<text x="43.1" y="103.9">26</text>
<text x="43.1" y="106.4">27</text>
<text x="157.2" y="107.4" transform="rotate(-90 157.2 107.4)">6</text>
<text x="43.1" y="109">28</text>
<text x="43.1" y="111.5">29</text>
<text x="150.4" y="111.5">1</text>
<text x="163.1" y="111.5">3</text>
<text x="241.9" y="110.2">3</text>
<text x="249.5" y="112.8">2</text>
<text x="58.2" y="119.4" transform="rotate(-90 58.2 119.4)">23</text>
<text x="60.7" y="119.4" transform="rotate(-90 60.7 119.4)">19</text>
<text x="150.4" y="114">2</text>
<text x="163.1" y="114">4</text>
<text x="241.9" y="115.3">1</text>
<text x="157.2" y="120.1" transform="rotate(-90 157.2 120.1)">5</text>
<text x="59.4" y="143.6" transform="rotate(-90 59.4 143.6)">1</text>
<text x="54.5" y="145.8">4</text>
<text x="59.4" y="149.9" transform="rotate(-90 59.4 149.9)">3</text>
<text x="63.4" y="145.8">2</text>
<text x="27.2" y="177.5">3</text>
<text x="39.9" y="177.5">1</text>
<text x="34" y="182.3" transform="rotate(-90 34 182.3)">2</text>
</g>
<g font-size="1.8" fill="#0f0f0f">
<text x="115.8" y="26.3">MCH_CONTROL</text>
<text x="243.8" y="27.6">USB_CC2</text>
<text x="257.8" y="25.1">USB_CC1</text>
<text x="257.8" y="27.6">USB_DBCC1</text>
<text x="178.7" y="35.2">UART_TX</text>
<text x="243.8" y="30.1">USB_DBCC2</text>
<text x="243.8" y="35.2">USB_D-</text>
<text x="178.4" y="37.8">UART_RX</text>
<text x="180.3" y="40.3">SWCLK</text>
<text x="243.8" y="37.8">USB_D+</text>
<text x="77.5" y="45.4">ADC_TERMO_SENSOR</text>
<text x="180.6" y="42.8">SWDIO</text>
<text x="36" y="50.5">RESET</text>
<text x="36.9" y="55.5">CLK0</text>
<text x="36.9" y="58.1">CLK1</text>
<text x="77.5" y="58.1">BTN_DOWN</text>
<text x="77.5" y="55.5">BTN_UP</text>
<text x="77.5" y="63.2">LED_START_STOP</text>
<text x="77.5" y="65.7">DISP_I2C_SCL</text>
<text x="77.5" y="60.6">BTN_START_STOP</text>
<text x="141" y="64.4">ADC_TERMO_SENSOR</text>
<text x="77.5" y="68.2">USB_DBCC1</text>
<text x="77.5" y="70.8">USB_DBCC2</text>
<text x="33.7" y="73.3">LED_OUT</text>
<text x="77.5" y="75.9">USB_D+</text>
<text x="77.5" y="73.3">USB_D-</text>
<text x="174.8" y="74.6">DISP_I2C_SDA</text>
<text x="174.9" y="72">DISP_I2C_SCL</text>
<text x="33.2" y="83.5">USB_CC2</text>
<text x="77.5" y="78.4">SWDIO</text>
<text x="77.5" y="80.9">SWCLK</text>
<text x="28.8" y="86">DISP_I2C_SDA</text>
<text x="33.2" y="88.6">USB_CC1</text>
<text x="36.8" y="93.6">BOOT</text>
<text x="28.2" y="96.2">MCH_CONTROL</text>
<text x="33.6" y="101.3">UART_RX</text>
<text x="119.9" y="107.6">BTN_START_STOP</text>
<text x="120" y="103.8">LED_START_STOP</text>
<text x="191.1" y="112.7">LED_OUT</text>
<text x="261.6" y="112.7">BOOT</text>
<text x="63.5" y="135.5">CLK0</text>
<text x="148.6" y="138.1">BTN_UP</text>
<text x="200.7" y="139.4">BTN_DOWN</text>
<text x="231.5" y="145.7">RESET</text>
<text x="63.5" y="154.6">CLK1</text>
</g>
<text font-size="1.8" fill="#009600" x="33.9" y="98.7">UART_TX 22</text>
<g font-size="1.4" fill="#006464">
<text x="29.7" y="178.5">IN</text>
<text x="35" y="179.8" transform="rotate(-90 35 179.8)">GND</text>
<text x="35.7" y="178.5">OUT</text>
</g>
</svg>
